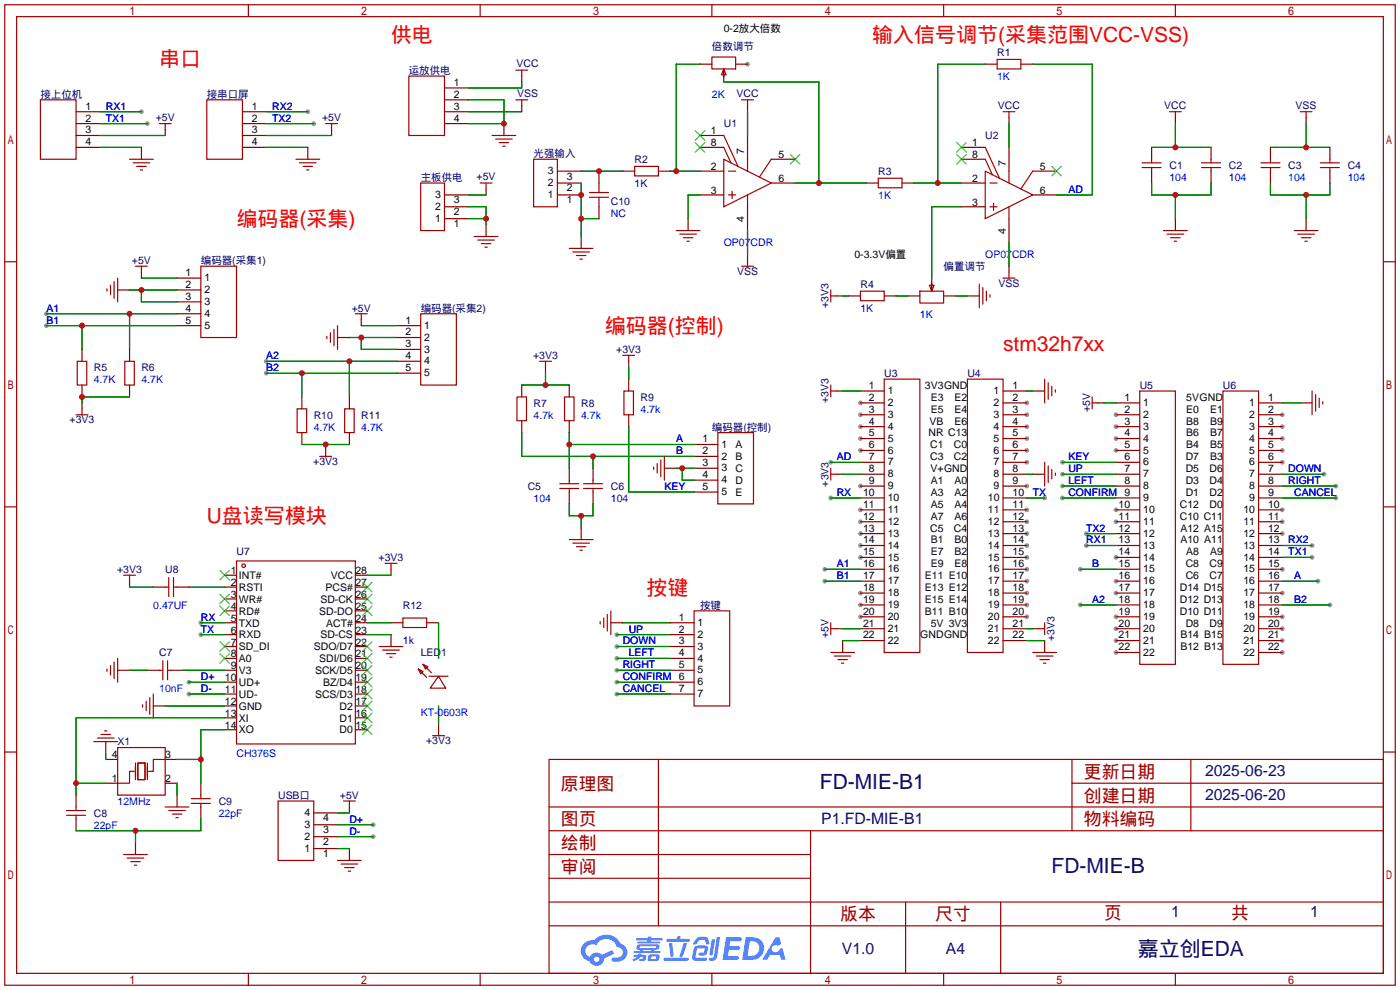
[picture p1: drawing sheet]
<svg xmlns="http://www.w3.org/2000/svg" width="299mm" height="212mm" viewBox="0 0 299 212" stroke-linecap="round" stroke-linejoin="round" font-family="sans-serif">
<g fill="#999">
<circle cx="159.8" cy="13.7" r=".51"/>
<circle cx="274.1" cy="88.6" r=".51"/>
<circle cx="274.1" cy="91.2" r=".51"/>
<circle cx="274.1" cy="93.7" r=".51"/>
<circle cx="274.1" cy="96.3" r=".51"/>
<circle cx="274.1" cy="98.8" r=".51"/>
<circle cx="274.1" cy="109" r=".51"/>
<circle cx="274.1" cy="111.5" r=".51"/>
<circle cx="274.1" cy="114" r=".51"/>
<circle cx="274.1" cy="121.7" r=".51"/>
<circle cx="274.1" cy="126.7" r=".51"/>
<circle cx="274.1" cy="131.8" r=".51"/>
<circle cx="274.1" cy="134.4" r=".51"/>
<circle cx="274.1" cy="136.9" r=".51"/>
<circle cx="274.1" cy="139.4" r=".51"/>
<circle cx="238.5" cy="88.6" r=".51"/>
<circle cx="238.5" cy="91.2" r=".51"/>
<circle cx="238.5" cy="93.7" r=".51"/>
<circle cx="238.5" cy="96.3" r=".51"/>
<circle cx="238.5" cy="109" r=".51"/>
<circle cx="238.5" cy="111.5" r=".51"/>
<circle cx="238.5" cy="119.1" r=".51"/>
<circle cx="238.5" cy="124.2" r=".51"/>
<circle cx="238.5" cy="126.7" r=".51"/>
<circle cx="238.5" cy="131.8" r=".51"/>
<circle cx="238.5" cy="134.4" r=".51"/>
<circle cx="238.5" cy="136.9" r=".51"/>
<circle cx="238.5" cy="139.4" r=".51"/>
<circle cx="219.5" cy="86.1" r=".51"/>
<circle cx="219.5" cy="88.6" r=".51"/>
<circle cx="219.5" cy="91.2" r=".51"/>
<circle cx="219.5" cy="93.7" r=".51"/>
<circle cx="219.5" cy="96.3" r=".51"/>
<circle cx="219.5" cy="98.8" r=".51"/>
<circle cx="219.5" cy="103.9" r=".51"/>
<circle cx="219.5" cy="109" r=".51"/>
<circle cx="219.5" cy="111.5" r=".51"/>
<circle cx="219.5" cy="114" r=".51"/>
<circle cx="219.5" cy="116.6" r=".51"/>
<circle cx="219.5" cy="119.1" r=".51"/>
<circle cx="219.5" cy="121.7" r=".51"/>
<circle cx="219.5" cy="124.2" r=".51"/>
<circle cx="219.5" cy="126.7" r=".51"/>
<circle cx="219.5" cy="129.3" r=".51"/>
<circle cx="219.5" cy="131.8" r=".51"/>
<circle cx="183.9" cy="86.1" r=".51"/>
<circle cx="183.9" cy="88.6" r=".51"/>
<circle cx="183.9" cy="91.2" r=".51"/>
<circle cx="183.9" cy="93.7" r=".51"/>
<circle cx="183.9" cy="96.3" r=".51"/>
<circle cx="183.9" cy="103.9" r=".51"/>
<circle cx="183.9" cy="109" r=".51"/>
<circle cx="183.9" cy="111.5" r=".51"/>
<circle cx="183.9" cy="114" r=".51"/>
<circle cx="183.9" cy="116.6" r=".51"/>
<circle cx="183.9" cy="119.1" r=".51"/>
<circle cx="183.9" cy="126.7" r=".51"/>
<circle cx="183.9" cy="129.3" r=".51"/>
<circle cx="183.9" cy="131.8" r=".51"/>
<circle cx="131.8" cy="138.2" r=".51"/>
<circle cx="131.8" cy="135.6" r=".51"/>
<circle cx="131.8" cy="148.3" r=".51"/>
<circle cx="131.8" cy="145.8" r=".51"/>
<circle cx="131.8" cy="143.3" r=".51"/>
<circle cx="131.8" cy="140.7" r=".51"/>
<circle cx="9.9" cy="67.1" r=".51"/>
<circle cx="9.9" cy="69.6" r=".51"/>
<circle cx="30.2" cy="23.9" r=".51"/>
<circle cx="31.5" cy="26.4" r=".51"/>
<circle cx="65.8" cy="23.9" r=".51"/>
<circle cx="67.1" cy="26.4" r=".51"/>
<circle cx="280.4" cy="119.1" r=".51"/>
<circle cx="232.2" cy="116.6" r=".51"/>
<circle cx="280.4" cy="116.6" r=".51"/>
<circle cx="232.2" cy="114" r=".51"/>
<circle cx="227.1" cy="106.4" r=".51"/>
<circle cx="285.5" cy="106.4" r=".51"/>
<circle cx="227.1" cy="103.9" r=".51"/>
<circle cx="285.5" cy="103.9" r=".51"/>
<circle cx="227.1" cy="101.3" r=".51"/>
<circle cx="56.9" cy="77.2" r=".51"/>
<circle cx="56.9" cy="79.8" r=".51"/>
<circle cx="230.9" cy="129.3" r=".51"/>
<circle cx="284.2" cy="129.3" r=".51"/>
<circle cx="176.3" cy="121.7" r=".51"/>
<circle cx="176.3" cy="124.2" r=".51"/>
<circle cx="223.3" cy="106.4" r=".51"/>
<circle cx="177.5" cy="106.4" r=".51"/>
<circle cx="42.9" cy="133.1" r=".51"/>
<circle cx="42.9" cy="135.6" r=".51"/>
<circle cx="40.4" cy="145.8" r=".51"/>
<circle cx="40.4" cy="148.3" r=".51"/>
<circle cx="79.8" cy="178.8" r=".51"/>
<circle cx="79.8" cy="176.3" r=".51"/>
<circle cx="281.7" cy="124.2" r=".51"/>
<circle cx="230.9" cy="121.7" r=".51"/>
<circle cx="177.5" cy="98.8" r=".51"/>
<circle cx="283" cy="101.3" r=".51"/>
<circle cx="227.1" cy="98.8" r=".51"/>
</g>
<g fill="none" stroke="#a10000" stroke-width=".25">
<path d="M1 1h297.2v209.6h-297.2zM3.6 3.6h292.1v204.4h-292.1zM53.1 1v2.6M102.6 1v2.6M152.1 1v2.6M201.7 1v2.6M251.2 1v2.6M1 55.9h2.6M295.7 55.9h2.5M1 108.3h2.6M295.7 108.3h2.5M1 160.7h2.6"/>
<path d="M117.3 162.3h178.4v45.7h-178.4zM117.3 177.5h178.4M117.3 172.5h178.4M140.7 162.3v35.6M173.2 177.5v30.5M229.1 162.3v15.2M229.1 167.4h66.6M254.5 162.3v15.2M295.7 160.7h2.5M117.3 182.6h55.9M117.3 197.9h178.4M117.3 192.8h178.4"/>
<path d="M117.3 187.7h55.9M193.5 192.8v15.2M213.9 192.8v15.2M53.1 208v2.6M102.6 208v2.6M152.1 208v2.6M201.7 208v2.6M251.2 208v2.6"/>
</g>
<g fill="#5487ff">
<path d="M155.2 200.3h2.6a.48 .48 0 0 1 .7 .4 .48 .48 0 0 1-.6 .4h-1.8l-.2 1.1h1.9a.43 .43 0 0 1 .4 .4 .43 .43 0 0 1-.5 .4h-1.9l-.2 1.3h1.7a.45 .45 0 0 1 .5 .2 .45 .45 0 0 1-.1 .6h-3.3z"/>
<path d="M165.7 200.3h.9l.4 1.5-.8 .3a.84 .84 0 0 0-1.2 .3 .84 .84 0 0 0 .4 1.1 .84 .84 0 0 0 1.1-.4l.1-.2 .6-.3 .7 2.5h-1l-.2-1h-2.1l-.6 1h-1.1z"/>
<path d="M152.1 200.8h.7l-.5 3.1a.36 .36 0 0 1-.3 .3 .36 .36 0 0 1-.4-.3z"/>
<path d="M153.2 200.2h.7l-.6 4.3a1.13 1.13 0 0 1-1.8 .6l.2-.4h.7l.2-.2z"/>
<path d="M148.9 200.6l.6-.4h1a.77 .77 0 0 1 .9 .5l.3 1-.2 .2h-.5l-.3-.9-.2-.2-1 .1-.7 1-.6-.1-.1-.2z"/>
<path d="M148.4 202.4l.6-.3h1.7a.81 .81 0 0 1 .7 .5 .81 .81 0 0 1-.2 .8 .81 .81 0 0 1-.9 .8h-.7a.32 .32 0 0 1-.3-.3 .32 .32 0 0 1 .4-.3h.7l.2-.9-1.6 .1-.4 1.8 2.2 .1a.32 .32 0 0 1 .3 .4 .32 .32 0 0 1-.4 .2h-2.2l-.5-.3-.1-.5z"/>
<path d="M141.9 204.7h5a.33 .33 0 0 1 .3 .3 .33 .33 0 0 1-.3 .3h-4.9l-.2-.1z"/>
<path d="M146.1 201.5h.8l-.7 2a.98 .98 0 0 1-.7 1.1l-.3-.3z"/>
<path d="M143 201.6h.7l.3 2.5a.34 .34 0 0 1-.3 .4 .34 .34 0 0 1-.4-.3z"/>
<path d="M142.5 200.7h2.1l.3-.6h.6l-.1 .6h1.7a.32 .32 0 0 1 .4 .3 .32 .32 0 0 1-.4 .3h-4.5l-.2-.2z"/>
<path d="M135.5 204.1h.9l.1-.3h.6v.3h.8a.82 .82 0 0 1-.5 1.3h-.8v-.4l.7-.1 .1-.3a.68 .68 0 0 0-1 .4l-1.1 .4-.1-.4 .9-.5h-.7z"/>
<path d="M136 200.5h2.4l.1-.3h.7v.3h2.2l.2 .3-.2 .2h-2.3v.2h1.8l.2 .3-.2 .1h-4.5l-.1-.4h2l.1-.2h-2.3l-.1-.2z"/>
<path d="M159.4 200.3l-.8 4.9h1.7a2.5 2.5 0 0 0 3-2.5 2.5 2.5 0 0 0-3.1-2.4zM160.3 201.1a1.61 1.61 0 0 1 2 1.5 1.61 1.61 0 0 1-1.8 1.7h-.7z"/>
<path d="M136.2 202a.55 .55 0 0 0-.2 .8 .55 .55 0 0 0 .7 .2l.1 .3h-1.3v.3l5.4 .1 .3-.2-.2-.2h-1.2l.2-.3a.7 .7 0 0 0 .8-.3 .7 .7 0 0 0 0-.8l-4.2-.1zM136.8 202.3l3.3-.1 .1 .1-.2 .3h-3.2zM137.5 203h1.7l-.2 .3h-1.4z"/>
<path d="M138.6 204.2a1.05 1.05 0 0 0 0 1.2 2.91 2.91 0 0 0 2.2-.2 .98 .98 0 0 0 0-1.2h-1.6zM139.2 204.5l.9-.1 .1 .4-.2 .2-.8-.1z"/>
<path d="M124.9 201.6a2.23 2.23 0 0 0-.7 2.3 2.23 2.23 0 0 0 1.8 1.6 1.58 1.58 0 0 0 1.8 .9 1.58 1.58 0 0 0 1.3-1.5l2.2-1.1-.5-.7-2.1 1a1.65 1.65 0 0 0-2.7 .4 1.45 1.45 0 0 1-.8-1.9 1.45 1.45 0 0 1 2-.7l.3 .1a2.3 2.3 0 0 1 2.3-1.3 2.3 2.3 0 0 1 2 1.7 1.12 1.12 0 0 1 1.3 1 1.12 1.12 0 0 1-1.1 1.2h-.7a.45 .45 0 0 0-.6 .4 .45 .45 0 0 0 .5 .5 2.21 2.21 0 0 0 2.2-.5 2.21 2.21 0 0 0 .5-2.3 2.13 2.13 0 0 0-1.3-1.1 3.3 3.3 0 0 0-5.6-.7l-1.1 .1zM127 205a.57 .57 0 0 1 1.1 0 .57 .57 0 0 1-1.1 0z"/>
</g>
<g fill="none" stroke="#a10000" stroke-width=".25">
<path d="M87.4 16.3h7.6v12.7h-7.6zM110.2 15h2.6M111.5 15v1.3M152.1 12.2h5.1v2.5h-5.1zM154.7 14.7l.5 1.3h-1zM154.7 15.2v1.3M213.1 12.7h5.1v2h-5.1zM8.6 21.3h7.7v12.7h-7.7zM27.7 34h5.1M28.4 34.8h3.6M29.2 35.6h2M30 36.3h.5"/>
<path d="M34 26.4h2.6M35.3 26.4v1.3M44.2 21.3h7.6v12.7h-7.6zM63.2 34h5.1M64 34.8h3.6M64.8 35.6h2M65.5 36.3h.5M69.6 26.4h2.5M70.9 26.4v1.3M89.9 39.1h5.1v10.2h-5.1zM102.6 39.1h2.6M103.9 39.1v1.3"/>
<path d="M105.2 29h5M105.9 29.7h3.6M106.7 30.5h2M107.4 31.2h.5M110.2 21.3h2.6M111.5 21.3v1.3M114 34h5.1v10.2h-5.1zM128 39.1v2M135.6 35.6h5.1v2h-5.1zM154.7 34l10.1 5.1-10.1 5.1zM154.7 31.5l1.5 3.3M154.7 29l3 6.6"/>
<path d="M155.7 36.6h1.5M158.5 21.3h2.5M159.8 21.3v1.3M159.8 34v2.6M164.8 34l-2.5 3.8M187.7 38.1h5.1v2h-5.1zM210.6 36.6l10.1 5.1-10.1 5zM210.6 34l1.5 3.3M210.6 31.5l3 6.6M211.6 39.1h1.5M214.4 23.9h2.5M215.6 23.9v1.2"/>
<path d="M215.6 36.6v2.5M220.7 36.6l-2.5 3.8M244.1 34.8h4.1M244.1 35.8h4.1M246.1 34v.8M246.1 35.8v.8M249.9 23.9h2.6M251.2 23.9v1.2M256.8 34.8h4.1M256.8 35.8h4.1M258.8 34v.8M258.8 35.8v.8"/>
<path d="M269.5 34.8h4.1M269.5 35.8h4.1M271.5 34v.8M271.5 35.8v.8M277.9 23.9h2.5M279.1 23.9v1.2M282.2 34.8h4.1M282.2 35.8h4.1M284.2 34v.8M284.2 35.8v.8M25.1 59.4v5.1M29 56.9h2.5"/>
<path d="M30.2 56.9v1.3M42.9 56.9h7.6v15.2h-7.6zM101.3 50.5h5.1M102.1 51.3h3.6M102.9 52.1h2M103.6 52.8h.5M121.7 53.1h5M122.4 53.8h3.6M123.2 54.6h2M124 55.4h.5M126 42.2h4M126 41.1h4"/>
<path d="M128 42.2v2M144.5 49.3h5.1M145.3 50h3.5M146 50.8h2.1M146.8 51.6h.5M155.7 41.7h1.5M156.5 40.9v1.5M158.5 56.9h2.5M159.8 41.7v2.5M159.8 55.6v1.3M211.6 44.2h1.5M212.3 43.4v1.6"/>
<path d="M214.4 59.4h2.5M215.6 44.2v2.5M215.6 58.2v1.2M248.7 49.3h5M249.4 50h3.6M250.2 50.8h2M251 51.6h.5M276.6 49.3h5.1M277.4 50h3.5M278.1 50.8h2.1M278.9 51.6h.5M16.5 77.2h2v5.1h-2z"/>
<path d="M22.9 61.7v.5M23.6 61v2M24.4 60.2v3.6M26.7 77.2h2v5.1h-2zM69.8 71.9v.5M70.6 71.1v2.1M71.4 70.4v3.5M72.1 69.6v5.1M75.9 67.1h2.6M77.2 67.1v1.2M89.9 67.1h7.6v15.2h-7.6zM115.3 77.2h2.6"/>
<path d="M116.6 77.2v1.3M133.1 75.9h2.5M134.4 75.9v1.3M177.5 62v2.5M177.5 63.2h1.3M183.9 62.2h5.1v2.1h-5.1zM196.6 62.2h5.1v2.6h-5.1zM198.6 61h1l-.5 1.2zM199.1 60.5v1.2M209.3 60.7v5.1M210.1 61.5v3.5M210.8 62.2v2.1"/>
<path d="M211.6 63v.5M16.3 88.6h2.5M17.5 87.4v1.2M63.5 87.4h2v5.1h-2zM68.3 97.5h2.6M69.6 96.3v1.2M73.7 87.4h2v5.1h-2zM110.5 84.8h2v5.1h-2zM120.6 84.8h2.1v5.1h-2.1zM133.3 83.6h2.1v5h-2.1zM139.7 99.8v.5M140.5 99.1v2"/>
<path d="M141.2 98.3v3.6M142 97.5v5.1M153.4 92.5h7.6v15.2h-7.6zM177.5 82.3v2.5M177.5 83.6h1.3M189 81h7.6v58.4h-7.6zM206.8 81h7.6v58.4h-7.6zM223.3 81v5.1M223.3 98.8v5.1M224 81.8v3.5M224 99.6v3.5M224.8 82.5v2.1"/>
<path d="M225.6 83.3v.5M233.4 84.8v2.6M233.4 86.1h1.3M243.6 83.6h7.6v58.4h-7.6zM261.4 83.6h7.6v58.4h-7.6zM280.4 83.6v5M281.2 84.3v3.6M281.9 85.1v2M282.7 85.9v.5M50.5 119.9h25.4v39.1h-25.4zM119.6 104.4h4.1M119.6 103.4h4.1"/>
<path d="M121.7 115.3h5M121.7 102.6v.8M121.7 104.4v.8M122.4 116.1h3.6M123.2 116.8h2M124 117.6h.5M124.7 104.4h4.1M124.7 103.4h4.1M126.7 102.6v.8M126.7 104.4v.8M177.5 100.1v2.5M177.5 101.3h1.3"/>
<path d="M224.8 100.3v2.1M225.6 101.1v.5M26.4 122.9h2.6M27.7 122.9v1.3M35.3 125.5h.8M36.1 123.4v4.1M37.1 125.5h.7M37.1 123.4v4.1M81 138.2h5.1M81.8 138.9h3.5M82.3 120.4h2.5M82.5 139.7h2.1"/>
<path d="M83.6 120.4v1.3M86.1 132.1h5.1v2h-5.1zM128.3 132.8v.6M129 132.1v2M129.8 131.3v3.6M130.6 130.6v5M148.3 130.6h7.7v20.3h-7.7zM177.5 133.1v2.5M177.5 134.4h1.3M177.5 139.4h5.1M220.7 139.4h5.1M222 134.4h1.3"/>
<path d="M223.3 133.1v2.5M20.1 158.5h5M20.8 157.7h3.6M21.6 157h2M22.4 156.2h.5M22.9 143v.5M23.6 142.2v2.1M24.4 141.5v3.5M25.1 159.8h10.2v10.1h-10.2zM25.1 140.7v5.1M30.5 150.6v.5M31.2 149.9v2"/>
<path d="M32 149.1v3.6M32.8 148.3v5.1M34 143.3h.8M34.8 141.2v4.1M35.8 141.2v4.1M35.8 143.3h.8M83.3 140.5h.5M89.4 143l1 .5-.5 .5zM89.4 143l1.8 1.8M90.4 142l1 .5-.5 .5zM90.4 142l1.8 1.8M91.7 144.5h4.1"/>
<path d="M92.5 157.2h2.5M93.7 144.5l1.5 2.6h-3.3zM93.7 156v1.2M178.3 140.2h3.6M179.1 141h2M179.8 141.7h.5M221.5 140.2h3.5M222.2 141h2.1M223 141.7h.5M14.2 174.2h4.1M14.2 173.2h4.1M16.3 172.5v.7"/>
<path d="M16.3 174.2v.8M28.7 164.8h-1v2.6h-2.6M29 163.1v3.5M29.5 163.1h1.5v3.5h-1.5zM31.5 163.1v3.5M35.3 162.3h-2.5v2.5h-1.1M35.3 172.5h5.1M36.1 173.2h3.5M36.8 174h2.1M37.6 174.8h.5M40.9 171.7h4.1M40.9 170.7h4.1"/>
<path d="M42.9 169.9v.8M42.9 171.7v.8M59.4 171.2h7.7v12.7h-7.7zM73.4 171.2h2.5M74.7 171.2v1.3M26.4 182.6h5.1M27.2 183.4h3.5M27.9 184.2h2.1M28.7 184.9h.5M72.1 183.9h5.1M72.9 184.7h3.6M73.7 185.4h2"/>
<path d="M74.4 186.2h.5"/>
<circle cx="52.1" cy="120.9" r=".38"/>
</g>
<g fill="none" stroke="#870000" stroke-width=".25">
<path d="M95 18.8h5.1M111.5 16.3v1.2M149.6 13.7h2.5M154.7 15v2.5M157.2 13.7h2.6M210.6 13.7h2.5M218.2 13.7h2.5M16.3 23.9h5M16.3 26.4h5M16.3 29h5M16.3 31.5h5M30.2 31.5v2.5"/>
<path d="M35.3 27.7v1.3M51.8 23.9h5.1M51.8 26.4h5.1M51.8 29h5.1M51.8 31.5h5.1M65.8 31.5v2.5M70.9 27.7v1.3M95 23.9h5.1M95 26.4h5.1M95 21.3h5.1M107.7 26.4v2.6M111.5 22.6v1.3"/>
<path d="M119.1 36.6h5.1M119.1 39.1h5.1M128 36.6v2.5M133.1 36.6h2.5M140.7 36.6h2.6M149.6 29h5.1M149.6 31.5h5.1M149.6 36.6h5.1M159.8 22.6v1.3M159.8 29v5M164.8 34h5.1M164.8 39.1h5.1"/>
<path d="M185.2 39.1h2.5M192.8 39.1h2.5M205.5 31.5h5.1M205.5 34h5.1M205.5 39.1h5.1M215.6 25.1v1.3M215.6 31.5v5.1M220.7 36.6h5.1M246.1 31.5v2.5M246.1 36.6v2.5M251.2 25.1v1.3M258.8 31.5v2.5"/>
<path d="M258.8 36.6v2.5M271.5 31.5v2.5M271.5 36.6v2.5M279.1 25.1v1.3M284.2 31.5v2.5M284.2 36.6v2.5M30.2 58.2v1.2M37.8 59.4h5.1M95 41.7h5.1M95 44.2h5.1M95 46.7h5.1M103.9 40.4v1.3"/>
<path d="M103.9 48v2.5M119.1 41.7h5.1M124.2 50.5v2.6M128 44.2v2.5M147.1 46.7v2.6M149.6 41.7h5.1M159.8 44.2v5.1M159.8 54.4v1.2M199.1 59.4v2.6M205.5 44.2h5.1M215.6 46.7v5.1M215.6 56.9v1.3"/>
<path d="M220.7 41.7h5.1M251.2 46.7v2.6M279.1 46.7v2.6M17.5 74.7v2.5M25.1 62h2.6M27.7 74.7v2.5M37.8 62h5.1M37.8 64.5h5.1M37.8 67.1h5.1M37.8 69.6h5.1M72.1 72.1h2.6M77.2 68.3v1.3"/>
<path d="M84.8 69.6h5.1M84.8 72.1h5.1M84.8 74.7h5.1M84.8 77.2h5.1M84.8 79.8h5.1M116.6 78.5v1.3M134.4 77.2v1.3M178.8 63.2h1.3M181.4 63.2h2.5M189 63.2h2.5M194.1 63.2h2.5M201.7 63.2h2.5"/>
<path d="M206.8 63.2h2.5M17.5 82.3v2.5M17.5 86.1v1.3M27.7 82.3v2.5M64.5 84.8v2.6M64.5 92.5v2.5M69.6 95v1.3M74.7 84.8v2.6M74.7 92.5v2.5M111.5 82.3v2.5M111.5 89.9v2.6M121.7 82.3v2.5"/>
<path d="M121.7 89.9v2.6M134.4 81v2.6M134.4 88.6v2.6M148.3 95h5.1M148.3 97.5h5.1M178.8 83.6h1.3M183.9 86.1h5.1M183.9 88.6h5.1M183.9 91.2h5.1M183.9 93.7h5.1M183.9 96.3h5.1M183.9 98.8h5.1"/>
<path d="M183.9 83.6h5.1M214.4 86.1h5.1M214.4 88.6h5.1M214.4 91.2h5.1M214.4 93.7h5.1M214.4 96.3h5.1M214.4 98.8h5.1M214.4 83.6h5.1M220.7 83.6h2.6M234.7 86.1h1.3M238.5 86.1h5.1M238.5 88.6h5.1"/>
<path d="M238.5 91.2h5.1M238.5 93.7h5.1M238.5 96.3h5.1M238.5 98.8h5.1M269 86.1h5.1M269 88.6h5.1M269 91.2h5.1M269 93.7h5.1M269 96.3h5.1M269 98.8h5.1M277.9 86.1h2.5M121.7 100.1v2.5"/>
<path d="M121.7 105.2v2.5M124.2 112.8v2.5M126.7 100.1v2.5M126.7 105.2v2.5M142 100.1h2.5M148.3 100.1h5.1M148.3 102.6h5.1M148.3 105.2h5.1M178.8 101.3h1.3M183.9 101.3h5.1M183.9 103.9h5.1M183.9 106.4h5.1"/>
<path d="M183.9 109h5.1M183.9 111.5h5.1M183.9 114h5.1M183.9 116.6h5.1M183.9 119.1h5.1M214.4 101.3h5.1M214.4 103.9h5.1M214.4 106.4h5.1M214.4 109h5.1M214.4 111.5h5.1M214.4 114h5.1M214.4 116.6h5.1"/>
<path d="M214.4 119.1h5.1M220.7 101.3h2.6M238.5 101.3h5.1M238.5 103.9h5.1M238.5 106.4h5.1M238.5 109h5.1M238.5 111.5h5.1M238.5 114h5.1M238.5 116.6h5.1M238.5 119.1h5.1M269 101.3h5.1M269 103.9h5.1"/>
<path d="M269 106.4h5.1M269 109h5.1M269 111.5h5.1M269 114h5.1M269 116.6h5.1M269 119.1h5.1M27.7 124.2v1.3M32.8 125.5h2.5M37.8 125.5h2.6M48 133.1h2.5M48 135.6h2.5M48 138.2h2.5"/>
<path d="M48 122.9h2.5M48 125.5h2.5M48 128h2.5M48 130.6h2.5M75.9 133.1h2.6M75.9 135.6h2.6M75.9 138.2h2.6M75.9 122.9h2.6M75.9 125.5h2.6M75.9 128h2.6M75.9 130.6h2.6M83.6 133.1h2.5"/>
<path d="M83.6 121.7v1.2M83.6 135.6v2.6M91.2 133.1h2.5M130.6 133.1h2.5M143.3 133.1h5M143.3 135.6h5M143.3 138.2h5M178.8 134.4h1.3M180.1 136.9v2.5M183.9 121.7h5.1M183.9 124.2h5.1M183.9 126.7h5.1"/>
<path d="M183.9 129.3h5.1M183.9 131.8h5.1M183.9 134.4h5.1M183.9 136.9h5.1M214.4 121.7h5.1M214.4 124.2h5.1M214.4 126.7h5.1M214.4 129.3h5.1M214.4 131.8h5.1M214.4 134.4h5.1M214.4 136.9h5.1M220.7 134.4h1.3"/>
<path d="M223.3 136.9v2.5M238.5 121.7h5.1M238.5 124.2h5.1M238.5 126.7h5.1M238.5 129.3h5.1M238.5 131.8h5.1M238.5 134.4h5.1M238.5 136.9h5.1M238.5 139.4h5.1M269 121.7h5.1M269 124.2h5.1M269 126.7h5.1"/>
<path d="M269 129.3h5.1M269 131.8h5.1M269 134.4h5.1M269 136.9h5.1M269 139.4h5.1M22.6 158.5v2.5M25.1 143.3h2.6M31.5 143.3h2.5M32.8 150.9h2.5M36.6 143.3h2.5M48 140.7h2.5M48 143.3h2.5"/>
<path d="M48 145.8h2.5M48 148.3h2.5M48 150.9h2.5M48 153.4h2.5M48 156h2.5M75.9 140.7h2.6M75.9 143.3h2.6M75.9 145.8h2.6M75.9 148.3h2.6M75.9 150.9h2.6M75.9 153.4h2.6M75.9 156h2.6"/>
<path d="M93.7 154.7v1.3M143.3 140.7h5M143.3 143.3h5M143.3 145.8h5M143.3 148.3h5M16.3 169.9v2.6M16.3 175v2.5M22.6 162.3h2.5M22.6 167.4h2.5M35.3 162.3h2.5M35.3 167.4h2.5M37.8 169.9v2.6"/>
<path d="M42.9 167.4v2.5M42.9 172.5v2.5M67.1 178.8h5M67.1 176.3h5M67.1 173.7h5M74.7 172.5v1.2M29 180.1v2.5M67.1 181.4h5M74.7 181.4v2.5"/>
</g>
<g fill="none" stroke="#008700" stroke-width=".25">
<path d="M111.5 17.5v1.3h-11.4M149.6 13.7h-5.1v22.9M154.7 17.5h20.3v21.6M210.6 13.7h-10.2v25.4M220.7 13.7h12.7v28h-7.6M21.3 23.9h8.9M21.3 26.4h10.2M21.3 31.5h8.9M21.3 29h14M56.9 23.9h8.9M56.9 26.4h10.2M56.9 31.5h8.9"/>
<path d="M56.9 29h14M100.1 23.9h11.4M100.1 21.3h7.6v5.1h-7.6M124.2 39.1v11.4M124.2 36.6h8.9M143.3 36.6h6.3M159.8 23.9v5.1M169.9 39.1h15.3M195.3 39.1h10.2M215.6 26.4v5.1M246.1 31.5h12.7M246.1 39.1v2.6h12.7v-2.6"/>
<path d="M251.2 26.4v5.1M271.5 31.5h12.7M271.5 39.1v2.6h12.7v-2.6M279.1 26.4v5.1M30.2 59.4h7.6M100.1 41.7h3.8M100.1 46.7h3.8M100.1 44.2h3.8v3.8M124.2 46.7h3.8M149.6 41.7h-2.5v5M159.8 49.3v5.1M205.5 44.2h-6.4v15.2"/>
<path d="M215.6 51.8v5.1M251.2 41.7v5M279.1 41.7v5M9.9 67.1h27.9M9.9 69.6h27.9M17.5 69.6v5.1M27.7 62h10.1M27.7 67.1v7.6M30.2 62v2.5h7.6M56.9 77.2h27.9M56.9 79.8h27.9M64.5 79.8v5"/>
<path d="M74.7 72.1h10.1M74.7 77.2v7.6M77.2 69.6h7.6M77.2 72.1v2.6h7.6M116.6 79.8v2.5M134.4 78.5v2.5M180.1 63.2h1.3M191.5 63.2h2.6M204.2 63.2h2.6M27.7 84.8h-10.2v1.3M64.5 95h10.2M111.5 82.3h10.2"/>
<path d="M111.5 92.5v5h36.8M121.7 92.5v7.6M121.7 95h26.6M126.7 97.5v2.6M134.4 91.2v14h13.9M177.5 98.8h6.4M180.1 83.6h3.8M219.5 83.6h1.2M227.1 98.8h11.4M236 86.1h2.5M274.1 86.1h3.8M121.7 107.7v2.5h5v-2.5"/>
<path d="M124.2 110.2v2.6M144.5 100.1h3.8M145.8 100.1v2.5h2.5M177.5 106.4h6.4M180.1 101.3h3.8M219.5 101.3h1.2M219.5 106.4h3.8M227.1 101.3h11.4M227.1 106.4h11.4M227.1 103.9h11.4M232.2 116.6h6.3M232.2 114h6.3"/>
<path d="M274.1 101.3h8.9M274.1 119.1h6.3M274.1 116.6h6.3M274.1 106.4h11.4M274.1 103.9h11.4M27.7 125.5h5.1M40.4 125.5h7.6M42.9 133.1h5.1M42.9 135.6h5.1M78.5 133.1h5.1M78.5 135.6h5.1M78.5 122.9h5.1"/>
<path d="M93.7 133.1v7.6M131.8 138.2h11.5M131.8 135.6h11.5M133.1 133.1h10.2M176.3 121.7h7.6M176.3 124.2h7.6M180.1 134.4h3.8M180.1 136.9h3.8M219.5 134.4h1.2M219.5 136.9h3.8M230.9 129.3h7.6M230.9 121.7h7.6"/>
<path d="M274.1 129.3h10.1M274.1 124.2h7.6M27.7 143.3h3.8M35.3 150.9h12.7M39.1 143.3h8.9M40.4 148.3h7.6M40.4 145.8h7.6M48 153.4h-31.7v16.5M48 156h-5.1v11.4M93.7 150.9v3.8M131.8 148.3h11.5M131.8 145.8h11.5"/>
<path d="M131.8 143.3h11.5M131.8 140.7h11.5M16.3 167.4h6.3M22.6 161v1.3M29 177.5v2.6M37.8 167.4v2.5M37.8 162.3h5.1M42.9 175v2.5h-26.6M72.1 178.8h7.7M72.1 176.3h7.7M72.1 173.7h2.6M72.1 181.4h2.6"/>
</g>
<g fill="none" stroke="#3c3" stroke-width=".25">
<path d="M148.6 27.9l2 2.1M148.6 30.5l2 2M150.6 27.9l-2 2.1M150.6 30.5l-2 2M168.9 33l2 2.1M170.9 33l-2 2.1M204.5 30.5l2 2M204.5 33l2 2.1M206.5 30.5l-2 2M206.5 33l-2 2.1M224.8 35.6l2 2M226.8 35.6l-2 2"/>
<path d="M47 121.9l2 2.1M47 127l2 2M47 129.5l2 2.1M47 137.2l2 2M47 139.7l2 2M49 129.5l-2 2.1M49 121.9l-2 2.1M49 127l-2 2M49 137.2l-2 2M49 139.7l-2 2M77.5 139.7l2 2M77.5 137.2l2 2"/>
<path d="M77.5 129.5l2 2.1M77.5 127l2 2M77.5 124.5l2 2M79.5 139.7l-2 2M79.5 137.2l-2 2M79.5 129.5l-2 2.1M79.5 127l-2 2M79.5 124.5l-2 2M77.5 154.9l2 2.1M77.5 152.4l2 2M77.5 149.9l2 2M77.5 147.3l2 2.1"/>
<path d="M77.5 144.8l2 2M77.5 142.2l2 2.1M79.5 154.9l-2 2.1M79.5 152.4l-2 2M79.5 149.9l-2 2M79.5 147.3l-2 2.1M79.5 144.8l-2 2M79.5 142.2l-2 2.1"/>
</g>
<g fill="#c00">
<circle cx="30.2" cy="62" r=".63"/>
<circle cx="116.6" cy="82.3" r=".63"/>
<circle cx="124.2" cy="110.2" r=".63"/>
<circle cx="126.7" cy="97.5" r=".63"/>
<circle cx="121.7" cy="95" r=".63"/>
<circle cx="145.8" cy="100.1" r=".63"/>
<circle cx="27.7" cy="67.1" r=".63"/>
<circle cx="17.5" cy="69.6" r=".63"/>
<circle cx="17.5" cy="84.8" r=".63"/>
<circle cx="128" cy="36.6" r=".63"/>
<circle cx="144.5" cy="36.6" r=".63"/>
<circle cx="175" cy="39.1" r=".63"/>
<circle cx="200.4" cy="39.1" r=".63"/>
<circle cx="251.2" cy="31.5" r=".63"/>
<circle cx="279.1" cy="31.5" r=".63"/>
<circle cx="279.1" cy="41.7" r=".63"/>
<circle cx="251.2" cy="41.7" r=".63"/>
<circle cx="107.7" cy="26.4" r=".63"/>
<circle cx="124.2" cy="41.7" r=".63"/>
<circle cx="124.2" cy="46.7" r=".63"/>
<circle cx="77.2" cy="72.1" r=".63"/>
<circle cx="74.7" cy="77.2" r=".63"/>
<circle cx="64.5" cy="79.8" r=".63"/>
<circle cx="69.6" cy="95" r=".63"/>
<circle cx="16.3" cy="167.4" r=".63"/>
<circle cx="42.9" cy="162.3" r=".63"/>
<circle cx="29" cy="177.5" r=".63"/>
<circle cx="103.9" cy="46.7" r=".63"/>
</g>
<g font-size="4.5" fill="#f00">
<text x="83.6" y="9">供电</text>
<text x="186.4" y="9">输入信号调节(采集范围VCC-VSS)</text>
<text x="34" y="14.1">串口</text>
<text x="50.5" y="48.4">编码器(采集)</text>
<text x="129.3" y="71.2">编码器(控制)</text>
<text x="214.4" y="75">stm32h7xx</text>
<text x="44.2" y="111.9">U盘读写模块</text>
<text x="138.2" y="127.1">按键</text>
</g>
<g font-size="4.5" fill="#000080">
<text x="175.2" y="168.7">FD-MIE-B1</text>
<text x="224.7" y="186.5">FD-MIE-B</text>
<text x="243.2" y="204.3">嘉立创EDA</text>
</g>
<g font-size="3.8" fill="#a00000">
<text x="231.6" y="166.2">更新日期</text>
<text x="119.9" y="168.8">原理图</text>
<text x="231.6" y="171.3">创建日期</text>
<text x="119.9" y="176.4">图页</text>
<text x="231.6" y="176.4">物料编码</text>
<text x="119.9" y="181.5">绘制</text>
<text x="119.9" y="186.6">审阅</text>
<text x="179.6" y="196.7">版本</text>
<text x="199.9" y="196.7">尺寸</text>
<text x="236" y="196.5">页</text>
<text x="263.1" y="196.5">共</text>
</g>
<g font-size="3.4" fill="#000080">
<text x="257.6" y="165.9">2025-06-23</text>
<text x="257.6" y="170.9">2025-06-20</text>
<text x="175.5" y="176">P1.FD-MIE-B1</text>
<text x="250.3" y="196.1">1</text>
<text x="280" y="196.1">1</text>
<text x="179.9" y="204">V1.0</text>
<text x="202.2" y="204">A4</text>
</g>
<g font-size="2.2" fill="#000080">
<text x="152.1" y="10.7">倍数调节</text>
<text x="213.1" y="12">R1</text>
<text x="87.4" y="15.8">运放供电</text>
<text x="110.4" y="14.4">VCC</text>
<text x="8.6" y="20.9">接上位机</text>
<text x="44.2" y="20.9">接串口屏</text>
<text x="110.5" y="20.7">VSS</text>
<text x="157.4" y="20.7">VCC</text>
<text x="213.3" y="23.3">VCC</text>
<text x="248.8" y="23.3">VCC</text>
<text x="276.9" y="23.3">VSS</text>
<text x="33.3" y="25.8">+5V</text>
<text x="68.8" y="25.8">+5V</text>
<text x="154.7" y="27.2">U1</text>
<text x="210.6" y="29.8">U2</text>
<text x="114" y="33.6">光强输入</text>
<text x="135.6" y="34.9">R2</text>
<text x="89.9" y="38.7">主板供电</text>
<text x="101.9" y="38.5">+5V</text>
<text x="187.7" y="37.4">R3</text>
<text x="249.9" y="36.1">C1</text>
<text x="262.6" y="36.1">C2</text>
<text x="275.3" y="36.1">C3</text>
<text x="288" y="36.1">C4</text>
<text x="130.6" y="43.7">C10</text>
<text x="28.2" y="56.4">+5V</text>
<text x="42.9" y="56.4">编码器(采集1)</text>
<text x="157.5" y="58.8">VSS</text>
<text x="201.7" y="57.7">偏置调节</text>
<text x="177.1" y="65.9" transform="rotate(-90 177.1 65.9)">+3V3</text>
<text x="183.9" y="61.5">R4</text>
<text x="213.4" y="61.4">VSS</text>
<text x="75.2" y="66.6">+5V</text>
<text x="89.9" y="66.6">编码器(采集2)</text>
<text x="113.9" y="76.8">+3V3</text>
<text x="131.7" y="75.5">+3V3</text>
<text x="20.1" y="79.3">R5</text>
<text x="30.2" y="79.3">R6</text>
<text x="189" y="80.6">U3</text>
<text x="206.8" y="80.6">U4</text>
<text x="243.6" y="83.1">U5</text>
<text x="261.4" y="83.1">U6</text>
<text x="67.1" y="89.5">R10</text>
<text x="77.2" y="89.5">R11</text>
<text x="114" y="86.9">R7</text>
<text x="124.2" y="86.9">R8</text>
<text x="136.9" y="85.7">R9</text>
<text x="177.1" y="86.2" transform="rotate(-90 177.1 86.2)">+3V3</text>
<text x="233" y="88.1" transform="rotate(-90 233 88.1)">+5V</text>
<text x="14.9" y="90.4">+3V3</text>
<text x="152.1" y="92">编码器(控制)</text>
<text x="66.9" y="99.3">+3V3</text>
<text x="112.8" y="104.7">C5</text>
<text x="130.6" y="104.7">C6</text>
<text x="177.1" y="104" transform="rotate(-90 177.1 104)">+3V3</text>
<text x="50.5" y="118.7">U7</text>
<text x="80.9" y="119.9">+3V3</text>
<text x="25" y="122.5">+3V3</text>
<text x="35.3" y="122.5">U8</text>
<text x="86.1" y="130.1">R12</text>
<text x="149.6" y="130.1">按键</text>
<text x="177.1" y="136.4" transform="rotate(-90 177.1 136.4)">+5V</text>
<text x="225.4" y="137" transform="rotate(-90 225.4 137)">+3V3</text>
<text x="34" y="140.3">C7</text>
<text x="89.9" y="140.3">LED1</text>
<text x="25.1" y="159.3">X1</text>
<text x="91.1" y="159">+3V3</text>
<text x="46.7" y="172">C9</text>
<text x="59.4" y="170.7">USB口</text>
<text x="72.7" y="170.7">+5V</text>
<text x="20.1" y="174.6">C8</text>
</g>
<g font-size="2.2">
<text x="154.7" y="6.9">0-2放大倍数</text>
<text x="18.3" y="23.4">1</text>
<text x="53.8" y="23.4">1</text>
<text x="97" y="18.3">1</text>
<text x="97" y="20.9">2</text>
<text x="97" y="23.4">3</text>
<text x="18.3" y="26">2</text>
<text x="18.3" y="28.5">3</text>
<text x="53.8" y="26">2</text>
<text x="53.8" y="28.5">3</text>
<text x="97" y="26">4</text>
<text x="151.9" y="28.7">1</text>
<text x="18.3" y="31">4</text>
<text x="53.8" y="31">4</text>
<text x="151.9" y="31.3">8</text>
<text x="159.1" y="33" transform="rotate(-90 159.1 33)">7</text>
<text x="166.4" y="33.8">5</text>
<text x="207.8" y="31.3">1</text>
<text x="207.8" y="33.8">8</text>
<text x="214.9" y="35.5" transform="rotate(-90 214.9 35.5)">7</text>
<text x="117.1" y="39.8">2</text>
<text x="117.1" y="37.2">3</text>
<text x="121.2" y="40.9">2</text>
<text x="121.2" y="38.4">3</text>
<text x="151.9" y="36.4">2</text>
<text x="151.9" y="41.4">3</text>
<text x="166.4" y="38.9">6</text>
<text x="207.8" y="38.9">2</text>
<text x="222.2" y="36.4">5</text>
<text x="222.2" y="41.4">6</text>
<text x="93" y="47.4">1</text>
<text x="93" y="44.9">2</text>
<text x="93" y="42.3">3</text>
<text x="97" y="46">2</text>
<text x="97" y="43.4">3</text>
<text x="117.1" y="42.3">1</text>
<text x="121.2" y="43.4">1</text>
<text x="159.1" y="47.5" transform="rotate(-90 159.1 47.5)">4</text>
<text x="207.8" y="44">3</text>
<text x="97" y="48.5">1</text>
<text x="214.9" y="50" transform="rotate(-90 214.9 50)">4</text>
<text x="39.6" y="59">1</text>
<text x="182.6" y="55.2">0-3.3V偏置</text>
<text x="39.6" y="61.5">2</text>
<text x="39.6" y="64.1">3</text>
<text x="43.7" y="60.1">1</text>
<text x="43.7" y="62.6">2</text>
<text x="43.7" y="65.2">3</text>
<text x="39.6" y="66.6">4</text>
<text x="39.6" y="69.1">5</text>
<text x="43.7" y="67.7">4</text>
<text x="43.7" y="70.3">5</text>
<text x="86.6" y="69.1">1</text>
<text x="86.6" y="71.7">2</text>
<text x="90.7" y="70.3">1</text>
<text x="86.6" y="74.2">3</text>
<text x="86.6" y="76.8">4</text>
<text x="90.7" y="72.8">2</text>
<text x="90.7" y="75.3">3</text>
<text x="90.7" y="77.9">4</text>
<text x="86.6" y="79.3">5</text>
<text x="90.7" y="80.4">5</text>
<text x="185.7" y="83.1">1</text>
<text x="197.7" y="83.1">3V3GND</text>
<text x="216.4" y="83.1">1</text>
<text x="185.7" y="85.7">2</text>
<text x="185.7" y="88.2">3</text>
<text x="189.7" y="84.2">1</text>
<text x="189.7" y="86.8">2</text>
<text x="189.7" y="89.3">3</text>
<text x="198.9" y="85.7">E3</text>
<text x="198.9" y="88.2">E5</text>
<text x="204" y="85.7">E2</text>
<text x="204" y="88.2">E4</text>
<text x="212.4" y="84.2">1</text>
<text x="212.4" y="86.8">2</text>
<text x="212.4" y="89.3">3</text>
<text x="216.4" y="85.7">2</text>
<text x="216.4" y="88.2">3</text>
<text x="240.3" y="85.7">1</text>
<text x="240.3" y="88.2">2</text>
<text x="244.3" y="86.8">1</text>
<text x="244.3" y="89.3">2</text>
<text x="253.5" y="88.2">E0</text>
<text x="253.5" y="85.7">5VGND</text>
<text x="258.6" y="88.2">E1</text>
<text x="267" y="86.8">1</text>
<text x="267" y="89.3">2</text>
<text x="271" y="85.7">1</text>
<text x="271" y="88.2">2</text>
<text x="150.1" y="94.5">1</text>
<text x="154.2" y="95.7">1</text>
<text x="157.2" y="95.8">A</text>
<text x="185.7" y="90.7">4</text>
<text x="185.7" y="93.3">5</text>
<text x="185.7" y="95.8">6</text>
<text x="189.7" y="91.9">4</text>
<text x="189.7" y="94.4">5</text>
<text x="198.4" y="93.3">NR C13</text>
<text x="198.7" y="90.7">VB</text>
<text x="198.8" y="95.8">C1</text>
<text x="203.9" y="95.8">C0</text>
<text x="204" y="90.7">E6</text>
<text x="212.4" y="91.9">4</text>
<text x="212.4" y="94.4">5</text>
<text x="216.4" y="90.7">4</text>
<text x="216.4" y="93.3">5</text>
<text x="216.4" y="95.8">6</text>
<text x="240.3" y="90.7">3</text>
<text x="240.3" y="93.3">4</text>
<text x="240.3" y="95.8">5</text>
<text x="244.3" y="91.9">3</text>
<text x="244.3" y="94.4">4</text>
<text x="253.5" y="95.8">B4</text>
<text x="253.5" y="93.3">B6</text>
<text x="253.5" y="90.7">B8</text>
<text x="258.6" y="95.8">B5</text>
<text x="258.6" y="93.3">B7</text>
<text x="258.6" y="90.7">B9</text>
<text x="267" y="91.9">3</text>
<text x="267" y="94.4">4</text>
<text x="271" y="90.7">3</text>
<text x="271" y="93.3">4</text>
<text x="271" y="95.8">5</text>
<text x="150.1" y="97.1">2</text>
<text x="150.1" y="99.6">3</text>
<text x="154.2" y="98.2">2</text>
<text x="154.2" y="100.7">3</text>
<text x="157.2" y="98.4">B</text>
<text x="157.2" y="100.9">C</text>
<text x="185.7" y="98.4">7</text>
<text x="185.7" y="100.9">8</text>
<text x="189.7" y="96.9">6</text>
<text x="189.7" y="99.5">7</text>
<text x="198.8" y="98.4">C3</text>
<text x="198.9" y="100.9">V+GND</text>
<text x="203.9" y="98.4">C2</text>
<text x="212.4" y="96.9">6</text>
<text x="212.4" y="99.5">7</text>
<text x="216.4" y="98.4">7</text>
<text x="216.4" y="100.9">8</text>
<text x="240.3" y="98.4">6</text>
<text x="240.3" y="100.9">7</text>
<text x="244.3" y="96.9">5</text>
<text x="244.3" y="99.5">6</text>
<text x="253.4" y="100.9">D5</text>
<text x="253.4" y="98.4">D7</text>
<text x="258.5" y="100.9">D6</text>
<text x="258.6" y="98.4">B3</text>
<text x="267" y="96.9">5</text>
<text x="267" y="99.5">6</text>
<text x="271" y="98.4">6</text>
<text x="271" y="100.9">7</text>
<text x="150.1" y="102.2">4</text>
<text x="150.1" y="104.7">5</text>
<text x="154.2" y="103.3">4</text>
<text x="154.2" y="105.8">5</text>
<text x="157.2" y="103.4">D</text>
<text x="157.2" y="106">E</text>
<text x="184.5" y="106">10</text>
<text x="185.7" y="103.4">9</text>
<text x="189.7" y="102">8</text>
<text x="189.7" y="104.6">9</text>
<text x="189.7" y="107.1">10</text>
<text x="198.9" y="103.4">A1</text>
<text x="198.9" y="106">A3</text>
<text x="204" y="103.4">A0</text>
<text x="204" y="106">A2</text>
<text x="211.1" y="107.1">10</text>
<text x="212.4" y="102">8</text>
<text x="212.4" y="104.6">9</text>
<text x="216.4" y="103.4">9</text>
<text x="216.4" y="106">10</text>
<text x="240.3" y="103.4">8</text>
<text x="244.3" y="102">7</text>
<text x="244.3" y="104.6">8</text>
<text x="244.3" y="107.1">9</text>
<text x="253.4" y="106">D1</text>
<text x="253.4" y="103.4">D3</text>
<text x="258.5" y="106">D2</text>
<text x="258.5" y="103.4">D4</text>
<text x="267" y="102">7</text>
<text x="267" y="104.6">8</text>
<text x="267" y="107.1">9</text>
<text x="271" y="103.4">8</text>
<text x="271" y="106">9</text>
<text x="184.5" y="108.5">11</text>
<text x="184.5" y="111.1">12</text>
<text x="184.5" y="113.6">13</text>
<text x="189.7" y="109.6">11</text>
<text x="189.7" y="112.2">12</text>
<text x="198.8" y="113.6">C5</text>
<text x="198.9" y="108.5">A5</text>
<text x="198.9" y="111.1">A7</text>
<text x="203.9" y="113.6">C4</text>
<text x="204" y="108.5">A4</text>
<text x="204" y="111.1">A6</text>
<text x="211.1" y="109.6">11</text>
<text x="211.1" y="112.2">12</text>
<text x="216.4" y="108.5">11</text>
<text x="216.4" y="111.1">12</text>
<text x="216.4" y="113.6">13</text>
<text x="239.1" y="108.5">10</text>
<text x="239.1" y="111.1">11</text>
<text x="239.1" y="113.6">12</text>
<text x="244.3" y="109.6">10</text>
<text x="244.3" y="112.2">11</text>
<text x="252.2" y="111.1">C10 C11</text>
<text x="252.2" y="108.5">C12</text>
<text x="252.3" y="113.6">A12 A15</text>
<text x="258.5" y="108.5">D0</text>
<text x="265.7" y="109.6">10</text>
<text x="265.7" y="112.2">11</text>
<text x="271" y="108.5">10</text>
<text x="271" y="111.1">11</text>
<text x="271" y="113.6">12</text>
<text x="184.5" y="116.1">14</text>
<text x="184.5" y="118.7">15</text>
<text x="189.7" y="114.7">13</text>
<text x="189.7" y="117.3">14</text>
<text x="189.7" y="119.8">15</text>
<text x="198.9" y="116.1">B1</text>
<text x="198.9" y="118.7">E7</text>
<text x="204" y="116.1">B0</text>
<text x="204" y="118.7">B2</text>
<text x="211.1" y="114.7">13</text>
<text x="211.1" y="117.3">14</text>
<text x="211.1" y="119.8">15</text>
<text x="216.4" y="116.1">14</text>
<text x="216.4" y="118.7">15</text>
<text x="239.1" y="116.1">13</text>
<text x="239.1" y="118.7">14</text>
<text x="244.3" y="114.7">12</text>
<text x="244.3" y="117.3">13</text>
<text x="244.3" y="119.8">14</text>
<text x="252.3" y="116.1">A10 A11</text>
<text x="253.5" y="118.7">A8</text>
<text x="258.6" y="118.7">A9</text>
<text x="265.7" y="114.7">12</text>
<text x="265.7" y="117.3">13</text>
<text x="265.7" y="119.8">14</text>
<text x="271" y="116.1">13</text>
<text x="271" y="118.7">14</text>
<text x="49.3" y="122.7">1</text>
<text x="49.3" y="125.3">2</text>
<text x="51.1" y="123.7">INT#</text>
<text x="70.7" y="123.7">VCC</text>
<text x="75.9" y="125.3">27</text>
<text x="75.9" y="122.7">28</text>
<text x="184.5" y="121.2">16</text>
<text x="184.5" y="123.8">17</text>
<text x="189.7" y="122.3">16</text>
<text x="189.7" y="124.9">17</text>
<text x="197.7" y="123.8">E11 E10</text>
<text x="198.9" y="121.2">E9</text>
<text x="204" y="121.2">E8</text>
<text x="211.1" y="122.3">16</text>
<text x="211.1" y="124.9">17</text>
<text x="216.4" y="121.2">16</text>
<text x="216.4" y="123.8">17</text>
<text x="239.1" y="121.2">15</text>
<text x="239.1" y="123.8">16</text>
<text x="244.3" y="122.3">15</text>
<text x="244.3" y="124.9">16</text>
<text x="253.4" y="123.8">C6</text>
<text x="253.4" y="121.2">C8</text>
<text x="258.5" y="123.8">C7</text>
<text x="258.5" y="121.2">C9</text>
<text x="265.7" y="122.3">15</text>
<text x="265.7" y="124.9">16</text>
<text x="271" y="121.2">15</text>
<text x="271" y="123.8">16</text>
<text x="49.3" y="127.8">3</text>
<text x="49.3" y="130.3">4</text>
<text x="51.1" y="126.3">RSTI</text>
<text x="51.1" y="128.8">WR#</text>
<text x="51.1" y="131.4">RD#</text>
<text x="68.2" y="131.4">SD-DO</text>
<text x="68.5" y="128.8">SD-CK</text>
<text x="69.6" y="126.3">PCS#</text>
<text x="75.9" y="130.3">25</text>
<text x="75.9" y="127.8">26</text>
<text x="184.5" y="126.3">18</text>
<text x="184.5" y="128.8">19</text>
<text x="184.5" y="131.4">20</text>
<text x="189.7" y="127.4">18</text>
<text x="189.7" y="130">19</text>
<text x="197.7" y="126.3">E13 E12</text>
<text x="197.7" y="128.8">E15 E14</text>
<text x="197.7" y="131.4">B11 B10</text>
<text x="211.1" y="127.4">18</text>
<text x="211.1" y="130">19</text>
<text x="216.4" y="126.3">18</text>
<text x="216.4" y="128.8">19</text>
<text x="216.4" y="131.4">20</text>
<text x="239.1" y="126.3">17</text>
<text x="239.1" y="128.8">18</text>
<text x="239.1" y="131.4">19</text>
<text x="244.3" y="127.4">17</text>
<text x="244.3" y="130">18</text>
<text x="252.2" y="131.4">D10 D11</text>
<text x="252.2" y="128.8">D12 D13</text>
<text x="252.2" y="126.3">D14 D15</text>
<text x="265.7" y="127.4">17</text>
<text x="265.7" y="130">18</text>
<text x="271" y="126.3">17</text>
<text x="271" y="128.8">18</text>
<text x="271" y="131.4">19</text>
<text x="49.3" y="132.9">5</text>
<text x="49.3" y="135.4">6</text>
<text x="49.3" y="138">7</text>
<text x="51.1" y="133.9">TXD</text>
<text x="51.1" y="136.4">RXD</text>
<text x="68.5" y="136.4">SD-CS</text>
<text x="69.7" y="133.9">ACT#</text>
<text x="75.9" y="138">22</text>
<text x="75.9" y="132.9">24</text>
<text x="75.9" y="135.4">23</text>
<text x="145.1" y="132.6">1</text>
<text x="145.1" y="135.2">2</text>
<text x="145.1" y="137.7">3</text>
<text x="149.1" y="133.8">1</text>
<text x="149.1" y="136.3">2</text>
<text x="184.5" y="133.9">21</text>
<text x="184.5" y="136.5">22</text>
<text x="189.7" y="132.5">20</text>
<text x="189.7" y="135">21</text>
<text x="189.7" y="137.6">22</text>
<text x="196.7" y="136.5">GNDGND</text>
<text x="198.9" y="133.9">5V 3V3</text>
<text x="211.1" y="132.5">20</text>
<text x="211.1" y="135">21</text>
<text x="211.1" y="137.6">22</text>
<text x="216.4" y="133.9">21</text>
<text x="216.4" y="136.5">22</text>
<text x="239.1" y="133.9">20</text>
<text x="239.1" y="136.5">21</text>
<text x="244.3" y="132.5">19</text>
<text x="244.3" y="135">20</text>
<text x="244.3" y="137.6">21</text>
<text x="252.3" y="136.5">B14 B15</text>
<text x="253.4" y="133.9">D8</text>
<text x="258.5" y="133.9">D9</text>
<text x="265.7" y="132.5">19</text>
<text x="265.7" y="135">20</text>
<text x="265.7" y="137.6">21</text>
<text x="271" y="133.9">20</text>
<text x="271" y="136.5">21</text>
<text x="49.3" y="140.5">8</text>
<text x="49.3" y="143">9</text>
<text x="51.1" y="139">SD_DI</text>
<text x="51.1" y="141.5">A0</text>
<text x="67.1" y="139">SDO/D7</text>
<text x="68.2" y="141.5">SDI/D6</text>
<text x="75.9" y="143">20</text>
<text x="75.9" y="140.5">21</text>
<text x="145.1" y="140.3">4</text>
<text x="145.1" y="142.8">5</text>
<text x="149.1" y="138.8">3</text>
<text x="149.1" y="141.4">4</text>
<text x="149.1" y="143.9">5</text>
<text x="239.1" y="139">22</text>
<text x="244.3" y="140.1">22</text>
<text x="252.3" y="139">B12 B13</text>
<text x="265.7" y="140.1">22</text>
<text x="271" y="139">22</text>
<text x="48.1" y="145.6">10</text>
<text x="48.1" y="148.1">11</text>
<text x="51.1" y="144.1">V3</text>
<text x="51.1" y="146.6">UD+</text>
<text x="51.1" y="149.1">UD-</text>
<text x="67.3" y="149.1">SCS/D3</text>
<text x="67.3" y="144.1">SCK/D5</text>
<text x="69.1" y="146.6">BZ/D4</text>
<text x="75.9" y="148.1">18</text>
<text x="75.9" y="145.6">19</text>
<text x="145.1" y="147.9">7</text>
<text x="149.1" y="146.5">6</text>
<text x="149.1" y="149">7</text>
<text x="48.1" y="150.7">12</text>
<text x="48.1" y="153.2">13</text>
<text x="48.1" y="155.7">14</text>
<text x="51.1" y="151.7">GND</text>
<text x="51.1" y="154.2">XI</text>
<text x="72.6" y="154.2">D1</text>
<text x="72.6" y="151.7">D2</text>
<text x="75.9" y="155.7">15</text>
<text x="75.9" y="153.2">16</text>
<text x="75.9" y="150.7">17</text>
<text x="51.1" y="156.8">XO</text>
<text x="72.6" y="156.8">D0</text>
<text x="23.9" y="167.2">1</text>
<text x="23.9" y="162.1">4</text>
<text x="35.3" y="162.1">3</text>
<text x="35.3" y="167.2">2</text>
<text x="65" y="179.5">2</text>
<text x="65" y="176.9">3</text>
<text x="65" y="174.4">4</text>
<text x="69.1" y="178.1">3</text>
<text x="69.1" y="175.5">4</text>
<text x="65" y="182">1</text>
<text x="69.1" y="183.1">1</text>
<text x="69.1" y="180.6">2</text>
</g>
<g font-size="2.2" fill="#00f">
<text x="213.1" y="17.1">1K</text>
<text x="22.6" y="23.4">RX1</text>
<text x="58.2" y="23.4">RX2</text>
<text x="152.1" y="20.9">2K</text>
<text x="22.6" y="26">TX1</text>
<text x="58.2" y="26">TX2</text>
<text x="135.6" y="39.9">1K</text>
<text x="228.3" y="41.2">AD</text>
<text x="249.9" y="38.7">104</text>
<text x="262.6" y="38.7">104</text>
<text x="275.3" y="38.7">104</text>
<text x="288" y="38.7">104</text>
<text x="130.6" y="46.3">NC</text>
<text x="187.7" y="42.5">1K</text>
<text x="154.7" y="52.6">OP07CDR</text>
<text x="210.6" y="55.2">OP07CDR</text>
<text x="9.9" y="66.6">A1</text>
<text x="9.9" y="69.1">B1</text>
<text x="183.9" y="66.6">1K</text>
<text x="196.6" y="67.9">1K</text>
<text x="56.9" y="76.8">A2</text>
<text x="20.1" y="81.8">4.7K</text>
<text x="30.2" y="81.8">4.7K</text>
<text x="56.9" y="79.3">B2</text>
<text x="114" y="89.5">4.7k</text>
<text x="124.2" y="89.5">4.7k</text>
<text x="136.9" y="88.2">4.7k</text>
<text x="67.1" y="92">4.7K</text>
<text x="77.2" y="92">4.7K</text>
<text x="144.5" y="94.5">A</text>
<text x="144.5" y="97.1">B</text>
<text x="178.8" y="98.4">AD</text>
<text x="228.3" y="100.9">UP</text>
<text x="228.3" y="98.4">KEY</text>
<text x="275.3" y="100.9">DOWN</text>
<text x="114" y="107.2">104</text>
<text x="130.6" y="107.2">104</text>
<text x="142" y="104.7">KEY</text>
<text x="178.8" y="106">RX</text>
<text x="220.7" y="106">TX</text>
<text x="228.3" y="106">CONFIRM 9</text>
<text x="228.3" y="103.4">LEFT</text>
<text x="275.3" y="103.4">RIGHT</text>
<text x="276.6" y="106">CANCEL</text>
<text x="232.2" y="113.6">TX2</text>
<text x="232.2" y="116.1">RX1</text>
<text x="275.3" y="118.7">TX1</text>
<text x="275.3" y="116.1">RX2</text>
<text x="178.8" y="121.2">A1</text>
<text x="178.8" y="123.8">B1</text>
<text x="233.4" y="121.2">B</text>
<text x="276.6" y="123.8">A</text>
<text x="32.8" y="130.1">0.47UF</text>
<text x="233.4" y="128.8">A2</text>
<text x="276.6" y="128.8">B2</text>
<text x="42.9" y="132.6">RX</text>
<text x="42.9" y="135.2">TX</text>
<text x="86.1" y="137.7">1k</text>
<text x="133.1" y="137.7">DOWN</text>
<text x="134.4" y="135.2">UP</text>
<text x="133.1" y="142.8">RIGHT</text>
<text x="134.4" y="140.3">LEFT</text>
<text x="34" y="147.9">10nF</text>
<text x="42.9" y="145.3">D+</text>
<text x="42.9" y="147.9">D-</text>
<text x="133.1" y="147.9">CANCEL</text>
<text x="133.1" y="145.3">CONFIRM 6</text>
<text x="89.9" y="153">KT-0603R</text>
<text x="50.5" y="161.9">CH376S</text>
<text x="25.1" y="172">12MHz</text>
<text x="20.1" y="177.1">22pF</text>
<text x="46.7" y="174.6">22pF</text>
<text x="74.7" y="178.4">D-</text>
<text x="74.7" y="175.8">D+</text>
</g>
</svg>
